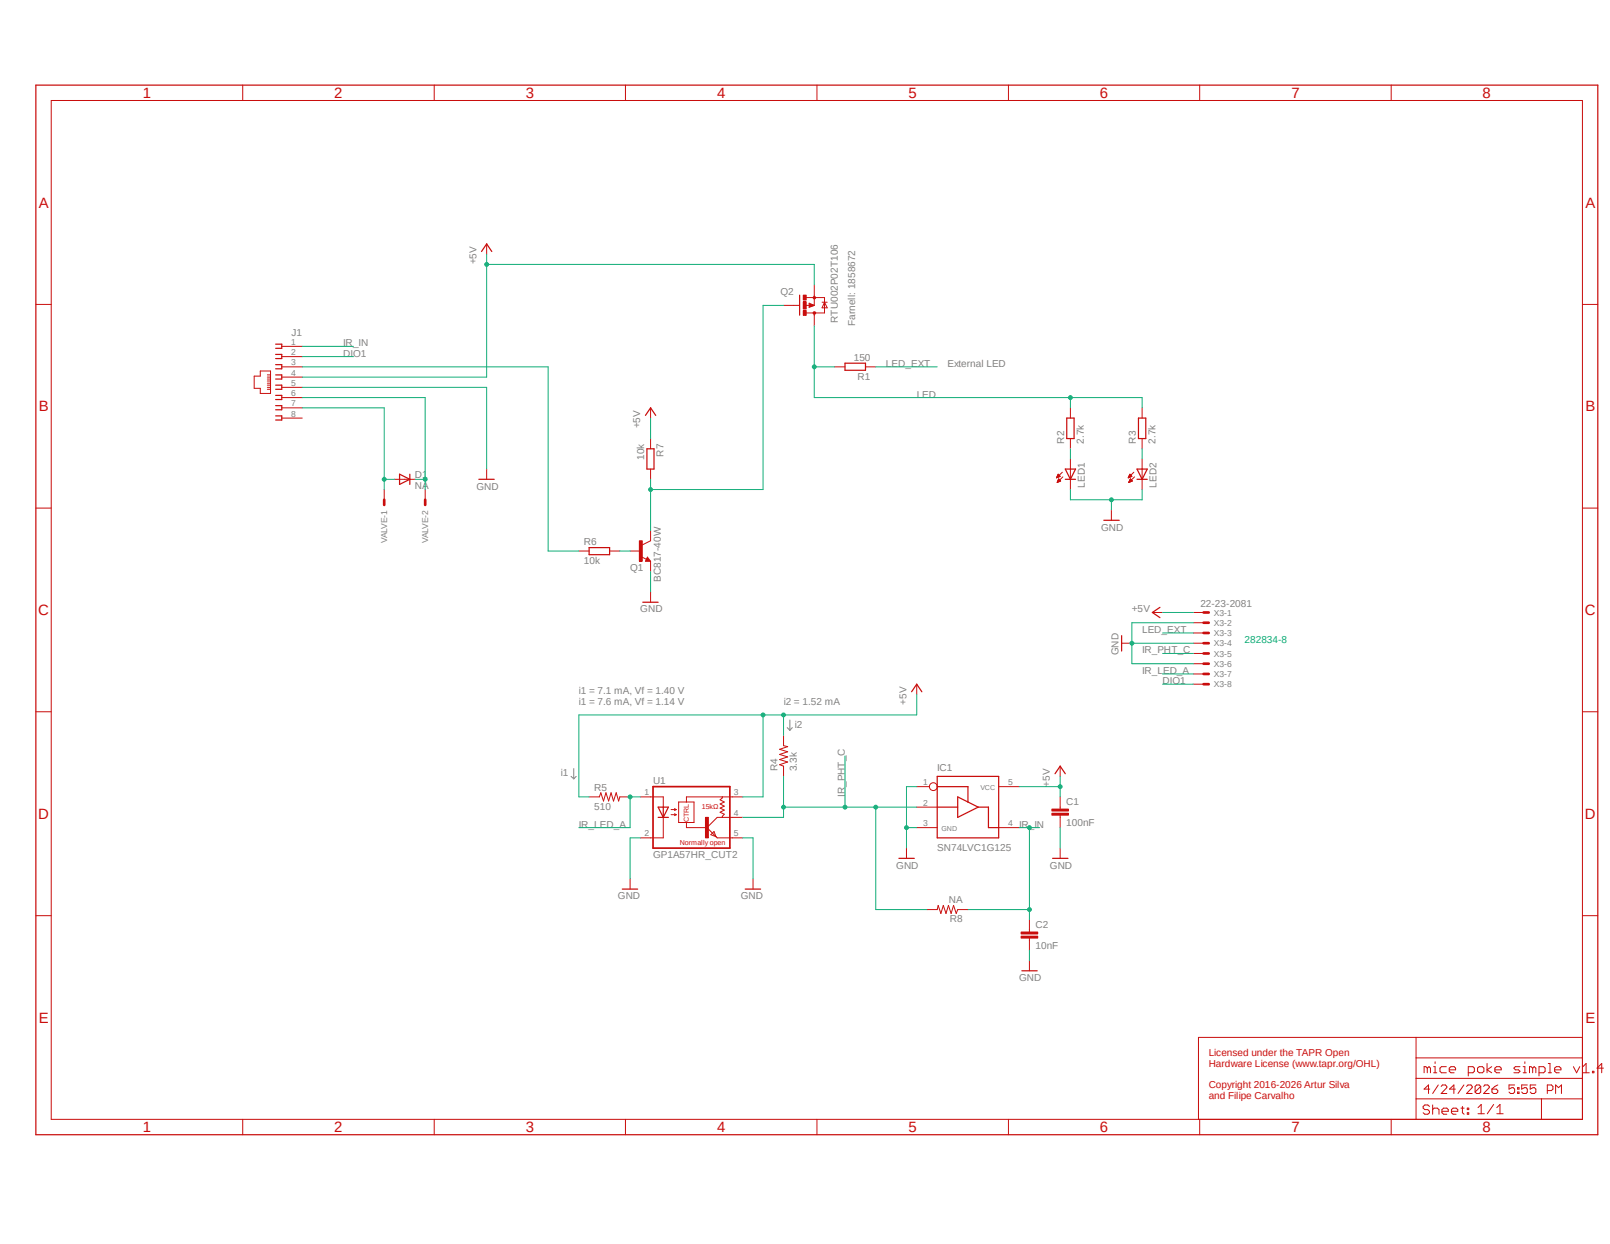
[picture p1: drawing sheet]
<svg xmlns="http://www.w3.org/2000/svg" width="279mm" height="216mm" viewBox="0 0 279 216" stroke-linecap="round" stroke-linejoin="round" font-family="sans-serif">
<path d="M5.9 14.6l273.5 182.8M279.4 14.6l-273.5 182.8" fill="none" stroke="#fff" stroke-width=".17"/>
<path d="M99.1 134.7l.5 .5M99.6 133.4v1.8M100 134.7l-.4 .5M136.6 126.3l.5 .4M137.1 125v1.7M137.5 126.3l-.4 .4" fill="none" stroke="#808080" stroke-width=".17"/>
<g fill="none" stroke="#c90d0c" stroke-width=".17">
<path d="M8.9 17.4h265.7v176.9h-265.7zM42.1 14.8v2.6M75.4 14.8v2.6M108.5 14.8v2.6M141.8 14.8v2.6M175 14.8v2.6M208.2 14.8v2.6M241.4 14.8v2.6M6.2 52.8h2.7M274.6 52.8h2.7M6.2 88.2h2.7M274.6 88.2h2.7"/>
<path d="M6.2 123.5h2.7M112.9 138.3h2.2v1.8M125.3 138.3v.2l-.3 .3 .7 .4-.7 .3 .7 .4-.7 .4 .7 .3-.7 .4 .7 .3-.4 .4v.2M127.1 138.3h-8v.9M274.6 123.5h2.7M6.2 158.9h2.7M115.1 141.9v3.5h-2.2M116.5 140.5h.8M116.5 141.4h.8M117.1 140.3l.2 .2M117.1 141.2l.2 .2M117.3 140.5l-.2 .2"/>
<path d="M117.3 141.4l-.2 .2M119.1 142.7v.9h3.6M122.7 143.6l1.8 1.8h2.6M123.9 144.3l.3 .9-.8-.3zM127.1 141.9h-2.6l-1.8 1.7M274.6 158.9h2.7M42.1 194.3v2.6M75.4 194.3v2.6M108.5 194.3v2.6M141.8 194.3v2.6M175 194.3v2.6M208.2 194.3v2.6"/>
<path d="M241.4 194.3v2.6M245.7 190.7h28.9M245.7 180v14.3M245.7 187.2h28.9M245.7 183.6h28.9M247.7 185.4l-.3-.3h-.3v1.1M247.7 185.4v.8M247.7 185.4l.3-.3 .2 .3v.8M248.1 192l-.3-.2h-.5l-.3 .2v.3l.3 .3h.5l.3 .3v.2l-.3 .3h-.5l-.3-.3M248.1 189h-1l.8-.7v1.5M248.6 191.8v1.6M248.6 192.6l.3-.3h.5l.3 .3v.8"/>
<path d="M248.8 185.1h.2v1.1M248.8 186.2h.5M249 184.3v.3M249.6 188.3l-1 1.5M250.1 188.6l.2-.3h.5l.3 .3v.2l-1 1h1M250.2 192.9h1.1v-.3l-.2-.3h-.6l-.3 .3v.5l.3 .3h.6M251 185.1h-.9l-.2 .3v.5l.2 .3h.9M251.5 185.7h1.1v-.3l-.3-.3h-.5l-.3 .3v.5l.3 .3h.5M251.9 192.9h1.1v-.3l-.3-.3h-.5l-.3 .3v.5l.3 .3h.5M252.6 189h-1.1l.8-.7v1.5M253.5 192.3h.6M253.8 192v1.1l.3 .3"/>
<path d="M254 188.3l-1 1.5M254.5 188.6l.3-.3h.5l.2 .3v.2l-1 1h1M254.6 192.3h.3v.3h-.3zM254.6 193.1h.3v.3h-.3zM254.8 186.2h.8l.3-.3v-.5l-.3-.3h-.8v1.6M256.4 185.4l.3-.3h.6l.2 .3v.5l-.2 .3h-.6l-.3-.3zM256.5 192.2l.5-.5v1.6M256.5 193.3h1.1M257 188.6v.9l-.3 .3h-.5l-.2-.3M257 188.6l-.3-.3h-.5l-.2 .3v.9M257 188.6l-1 .9M257.5 188.6l.2-.3h.5l.2 .3v.2l-.9 1h.9"/>
<path d="M258.1 184.6v1.6M258.9 185.1l-.8 .6 .8 .5M258.9 189h.8l.2 .3v.2l-.2 .3h-.5l-.3-.3zM259.2 191.7l-1.1 1.6M259.4 185.7h1.1v-.3l-.2-.3h-.6l-.3 .3v.5l.3 .3h.6M259.8 193.3h1.1M259.8 192.2l.5-.5v1.6M259.9 188.3l-1 .7M262.8 188.3h-.9v.7l.5-.2h.2l.2 .2v.5l-.2 .3h-.5l-.2-.3M263.4 188.8h.2v.2h-.2zM263.4 189.5h.2v.3h-.2zM263.8 185.1h-.8l-.3 .3 .3 .3h.5l.3 .2-.3 .3h-.8"/>
<path d="M264.3 185.1h.3v1.1M264.3 186.2h.6M264.6 184.3v.3M265 188.3h-.9v.7l.7-.2 .2 .2v.5l-.2 .3h-.5l-.2-.3M266 185.4l-.3-.3h-.3v1.1M266 185.4v.8M266 185.4l.2-.3 .3 .3v.8M266.5 188.3h-.9v.7l.7-.2 .2 .2v.5l-.2 .3h-.5l-.2-.3M267.1 186.2h.8l.2-.3v-.5l-.2-.3h-.8v1.6M267.5 190.7v3.6M268.5 189.3h.7l.3-.3v-.4l-.3-.3h-.7v1.5M268.7 186.2h.5"/>
<path d="M268.7 184.6h.3v1.6M269.8 185.7h1.1v-.3l-.3-.3h-.5l-.3 .3v.5l.3 .3h.5M270 189.8v-1.5l.5 .5 .5-.5v1.5M273 185.1l.6 1.1 .6-1.1M274.6 180h-66.6v14.3M274.7 186.2h1.1M274.7 185.1l.6-.5v1.6M276.4 185.9h.2v.3h-.2zM278.3 185.4h-1.1l.8-.8v1.6"/>
</g>
<path d="M6.2 14.8h271.1v182.1h-271.1zM114.2 140.1h1.8l-.9 1.8zM114.2 141.9h1.8M115.1 140.1v1.8" fill="none" stroke="#c90d0c" stroke-width=".21"/>
<path d="M113.3 136.5h13.4v10.7h-13.4z" fill="none" stroke="#c90d0c" stroke-width=".3"/>
<path d="M122.4 141.9h.5v3.5h-.5z" fill-rule="evenodd" fill="#c90d0c"/>
<g fill="none" stroke="#c90d0c" stroke-width=".17">
<path d="M84.5 42.3v1.8M137.8 53h.8M139.9 51.6h3.2v2.7h-3.2M139.9 53h.6M140.4 52.6l.9 .4-.9 .3zM141.3 51.2v1.8M141.3 54.3v.5M142.7 52.5h.9M143.1 52.5l.5 .9h-.9zM44.1 65.3h1.1v-.9h1.7v3.9h-1.7v-.9h-1.1zM46.4 65.1h.5M46.4 65.4h.5"/>
<path d="M46.4 65.8h.5M46.4 66.1h.5M46.4 66.5h.5M46.4 66.8h.5M46.4 67.2h.5M46.4 67.6h.5M48.9 65.4h3.6M48.9 67.2h3.6M48.9 60.1h3.6M48.9 61.9h3.6M48.9 63.7h3.6M48.9 69h3.6"/>
<path d="M48.9 70.8h3.6M48.9 72.6h3.6M144.9 63.7h1.7M150.2 63.7h1.8M185.8 70.8v1.8M185.8 76.1v1.8M185.8 79.7v5.3M198.2 70.8v1.8M198.2 76.1v1.8M198.2 79.7v5.3M66.7 85v1.7M73.8 85v1.7"/>
<path d="M84.5 81.4v1.8M183.4 82.9h.1M183.4 82.8h.2M183.4 82.8h.3M183.4 82.8h.4M183.5 82.7h.4M183.5 82.6h.4M183.5 83.7h.1M183.5 83.6h.3M183.5 83.5h.4M183.6 82.5h.3M183.6 82.5h.2"/>
<path d="M183.6 83.5h.4M183.6 82.4h.1M183.6 83.4h.4M183.6 82.3l.4 .4-.7 .2zM183.6 83.3h.3M183.7 83.2h.1M183.7 83.1l.4 .4-.6 .2zM184.4 82l-1.1 .9M184.4 82.8l-.9 .9M192.9 88.5v1.8M195.8 82.9h.1M195.8 82.8h.2"/>
<path d="M195.9 82.8h.2M195.9 82.8h.4M195.9 82.7h.5M195.9 82.6h.5M195.9 83.7h.1M195.9 83.7h.2M196 82.6h.3M196 82.5h.3M196 83.6h.2M196 83.5h.3M196 82.5h.2M196 83.5h.5"/>
<path d="M196 83.4h.5M196 82.4h.2M196 82.4h.1M196 83.4h.4M196.1 83.3h.3M196.1 83.3h.2M196.1 82.3l.3 .4-.6 .2zM196.1 83.2h.2M196.1 83.2h.1M196.2 83.1l.3 .4-.6 .2zM196.8 82l-1 .9M196.9 82.8l-1 .9"/>
<path d="M159.1 118.7v1.8M102.2 138.3h1.8l.3-.7 .4 1.4 .5-1.4 .4 1.4 .4-1.4 .5 1.4 .4-1.4 .5 1.4 .2-.7h1.7M111.1 138.3h1.8M117.8 139.2h2.6v3.5h-2.6zM127.1 138.3h1.8M136 127.6v1.8l.7 .2-1.4 .4 1.4 .5-1.4 .4 1.4 .5-1.4 .4 1.4 .4-1.4 .5 .7 .3v1.7M159.1 136.5h2.2M173.3 136.5h3.6M184 133v1.7M184 138.3v2.1M109.3 152.5v1.8M111.1 145.4h1.8"/>
<path d="M122.4 141.9h.5v3.5h-.5zM127.1 145.4h1.8M127.1 141.9h1.8M130.7 152.5v1.8M157.3 147.2v1.8M159.1 140.1h3.5M159.1 143.6h3.5M173.3 143.6h3.6M182.5 141.1h2.9v.4h-2.9zM182.5 140.4h2.9v.4h-2.9zM184 141.5v2.1M184 147.2v1.8"/>
<circle cx="162" cy="136.5" r=".68"/>
</g>
<g fill="none" stroke="#c90d0c" stroke-width=".21">
<path d="M47.8 59.7h1.1v.8h-1.1M83.6 43.6l.9-1.3 .8 1.3M138.8 51.2v3.5M47.8 61.5h1.1v.7h-1.1M47.8 63.3h1.1v.7h-1.1M47.8 65.1h1.1v.7h-1.1M47.8 66.8h1.1v.8h-1.1M47.8 68.6h1.1v.7h-1.1M47.8 70.4h1.1v.7h-1.1M47.8 72.2h1.1v.7h-1.1M146.6 63h3.6v1.3h-3.6zM185.1 72.6h1.3v3.5h-1.3z"/>
<path d="M197.6 72.6h1.2v3.5h-1.2zM83.1 83.2h2.7M184.9 81.4h1.7l-.8 1.8zM184.9 83.2h1.7M191.6 90.3h2.6M197.3 83.2h1.8M197.3 81.4h1.8l-.9 1.8zM158.2 120.1l.9-1.4 .9 1.4M162.6 136.5h5.4v2.7M162.6 134.7h10.7v10.7h-10.7zM166.2 138.3l3.6 1.8-3.6 1.8zM183.1 134.3l.9-1.3 .9 1.3"/>
<path d="M108 154.3h2.7M129.3 154.3h2.7M156 149h2.7M162.6 140.1h3.6M169.8 140.1h1.7v3.5h1.8M182.7 149h2.6"/>
</g>
<path d="M182.5 141.3h2.9M182.5 140.6h2.9" fill="none" stroke="#c90d0c" stroke-width=".34"/>
<path d="M66.7 86.7v.9M73.8 86.7v.9" fill="none" stroke="#c90d0c" stroke-width=".47"/>
<path d="M140.5 52.8l.6 .2-.6 .2v-.2h.2" fill="none" stroke="#c90d0c" stroke-width=".25"/>
<path d="M141.2 51.5h.3v.3h-.3z" fill-rule="evenodd" fill="#c90d0c"/>
<path d="M141.2 51.5h.3v.3h-.3z" fill="none" stroke="#c90d0c" stroke-width=".17"/>
<path d="M141.2 54.1h.3v.4h-.3z" fill-rule="evenodd" fill="#c90d0c"/>
<path d="M141.2 54.1h.3v.4h-.3z" fill="none" stroke="#c90d0c" stroke-width=".17"/>
<path d="M139.4 51.2h.5v.9h-.5z" fill-rule="evenodd" fill="#c90d0c"/>
<path d="M139.4 51.2h.5v.9h-.5z" fill="none" stroke="#c90d0c" stroke-width=".17"/>
<path d="M139.4 53.9h.5v.8h-.5z" fill-rule="evenodd" fill="#c90d0c"/>
<path d="M139.4 53.9h.5v.8h-.5z" fill="none" stroke="#c90d0c" stroke-width=".17"/>
<path d="M139.4 52.4h.5v1.2h-.5z" fill-rule="evenodd" fill="#c90d0c"/>
<path d="M136 53h1.8M139.4 52.4h.5v1.2h-.5zM141.3 49.4v1.8M141.3 54.8v1.8M111.3 96.6l.9 .5M112.4 96.7l.5 .7h-.9zM112.9 93.9l-1.4 .7" fill="none" stroke="#c90d0c" stroke-width=".17"/>
<path d="M112.4 97.1v.1h-.2l.2-.3 .3 .4h-.5" fill="none" stroke="#c90d0c" stroke-width=".21"/>
<path d="M111 93.9h.5v3.5h-.5z" fill-rule="evenodd" fill="#c90d0c"/>
<g fill="none" stroke="#c90d0c" stroke-width=".17">
<path d="M112.9 70.8v1.8M112.9 76.1v1.8M68.5 83.2h3.5M100.5 95.6h1.7M105.8 95.6h1.8M109.3 95.6h1.8M111 93.9h.5v3.5h-.5zM112.9 81.4v1.8M112.9 92.1v1.8M112.9 97.4v1.8M112.9 102.7v1.8M194.6 111.6h1.8"/>
<path d="M200 106.3h1.8M207.1 106.3h1.8M207.1 108.1h1.8M207.1 109.9h1.8M207.1 111.6h1.8M207.1 113.4h1.8M207.1 115.2h1.8M207.1 117h1.8M207.1 118.7h1.8M160.9 157.9h1.7l.2-.8 .5 1.4 .4-1.4 .5 1.4 .4-1.4 .5 1.4 .4-1.4 .4 1.4 .3-.6h1.8M178.6 159.6v2.2M177.2 162.5h2.9v.3h-2.9z"/>
<path d="M177.2 161.8h2.9v.3h-2.9zM178.6 162.8v2.1M178.6 166.7v1.8"/>
</g>
<path d="M112 72.1l.9-1.3 .9 1.3M112.3 77.9h1.2v3.5h-1.2zM69.3 82.3l1.8 .9-1.8 .9zM71.1 82.3v1.8M102.2 95h3.6v1.3h-3.6zM111.5 104.5h2.7M194.6 110.3v2.7M201.3 105.4l-1.3 .9 1.3 .9M177.3 168.5h2.7" fill="none" stroke="#c90d0c" stroke-width=".21"/>
<path d="M208.9 106.3h.9M208.9 108.1h.9M208.9 109.9h.9M208.9 111.6h.9M208.9 113.4h.9M208.9 115.2h.9M208.9 117h.9M208.9 118.7h.9" fill="none" stroke="#c90d0c" stroke-width=".47"/>
<path d="M177.2 162.6h2.9M177.2 161.9h2.9" fill="none" stroke="#c90d0c" stroke-width=".34"/>
<path d="M159.1 136.5h-1.8v10.7M111.1 145.4h-1.8v7.1M128.9 145.4h1.8v7.1M157.3 143.6h1.8" fill="none" stroke="#0dab76" stroke-width=".17"/>
<circle cx="157.3" cy="143.6" r=".33" fill="#0dab76"/>
<g fill="none" stroke="#0dab76" stroke-width=".17">
<path d="M52.5 67.2h32v14.2M185.8 85v1.7h12.4v-1.7M192.9 86.7v1.8M184 143.6v3.6"/>
<circle cx="157.3" cy="143.6" r=".33"/>
</g>
<circle cx="192.9" cy="86.7" r=".33" fill="#0dab76"/>
<g fill="none" stroke="#0dab76" stroke-width=".17">
<path d="M112.9 99.2v3.5M207.1 108.1h-10.7v3.5h10.7M178.6 164.9v1.8"/>
<circle cx="192.9" cy="86.7" r=".33"/>
</g>
<circle cx="196.4" cy="111.6" r=".33" fill="#0dab76"/>
<g fill="none" stroke="#0dab76" stroke-width=".17">
<path d="M196.4 111.6v3.6h10.7M176.9 143.6h3.5M178.6 143.6v14.3h-10.6"/>
<circle cx="196.4" cy="111.6" r=".33"/>
</g>
<circle cx="178.7" cy="143.6" r=".33" fill="#0dab76"/>
<g fill="none" stroke="#0dab76" stroke-width=".17">
<path d="M178.6 157.9v1.7"/>
<circle cx="178.7" cy="143.6" r=".33"/>
</g>
<circle cx="178.7" cy="157.9" r=".33" fill="#0dab76"/>
<g fill="none" stroke="#0dab76" stroke-width=".17">
<path d="M52.5 60.1h8.8M132.4 124.1v14.2h-3.5M159.1 124.1h-58.6v14.2h1.7"/>
<circle cx="178.7" cy="157.9" r=".33"/>
</g>
<circle cx="132.4" cy="124.1" r=".33" fill="#0dab76"/>
<g fill="none" stroke="#0dab76" stroke-width=".17">
<path d="M136 124.1v3.5"/>
<circle cx="132.4" cy="124.1" r=".33"/>
</g>
<circle cx="136" cy="124.1" r=".33" fill="#0dab76"/>
<g fill="none" stroke="#0dab76" stroke-width=".17">
<path d="M84.5 44.1v21.3h-32M84.5 45.9h56.8v3.5M159.1 120.5v3.6"/>
<circle cx="136" cy="124.1" r=".33"/>
</g>
<circle cx="84.5" cy="45.9" r=".33" fill="#0dab76"/>
<g fill="none" stroke="#0dab76" stroke-width=".17">
<path d="M176.9 136.5h7.1v1.8"/>
<circle cx="84.5" cy="45.9" r=".33"/>
</g>
<circle cx="184" cy="136.5" r=".33" fill="#0dab76"/>
<g fill="none" stroke="#0dab76" stroke-width=".17">
<path d="M112.9 72.6v3.5M144.9 63.7h-3.6v5.3M185.8 77.9v1.8M198.2 77.9v1.8M201.8 106.3h5.3M184 134.7v1.8"/>
<circle cx="184" cy="136.5" r=".33"/>
</g>
<circle cx="141.3" cy="63.7" r=".33" fill="#0dab76"/>
<g fill="none" stroke="#0dab76" stroke-width=".17">
<path d="M141.3 69h56.9v1.8M185.8 69v1.8"/>
<circle cx="141.3" cy="63.7" r=".33"/>
</g>
<circle cx="185.8" cy="69" r=".33" fill="#0dab76"/>
<g fill="none" stroke="#0dab76" stroke-width=".17">
<path d="M141.3 56.6v7.1M52.5 70.8h14.2v14.2M66.7 83.2h1.8"/>
<circle cx="185.8" cy="69" r=".33"/>
</g>
<circle cx="66.7" cy="83.2" r=".33" fill="#0dab76"/>
<g fill="none" stroke="#0dab76" stroke-width=".17">
<path d="M52.5 69h21.3v16M72 83.2h1.8"/>
<circle cx="66.7" cy="83.2" r=".33"/>
</g>
<circle cx="73.8" cy="83.2" r=".33" fill="#0dab76"/>
<g fill="none" stroke="#0dab76" stroke-width=".17">
<path d="M52.5 61.9h8.8M52.5 63.7h42.6v31.9h5.4M112.9 83.2v8.9M201.8 118.7h5.3"/>
<circle cx="73.8" cy="83.2" r=".33"/>
</g>
<circle cx="112.9" cy="85" r=".33" fill="#0dab76"/>
<g fill="none" stroke="#0dab76" stroke-width=".17">
<path d="M136 53h-3.6v32h-19.5M152 63.7h10.6M107.6 95.6h1.7M201.8 109.9h5.3M201.8 117h5.3M111.1 138.3h-1.8v5.3h-8.8"/>
<circle cx="112.9" cy="85" r=".33"/>
</g>
<circle cx="109.4" cy="138.3" r=".33" fill="#0dab76"/>
<g fill="none" stroke="#0dab76" stroke-width=".17">
<path d="M201.8 113.4h5.3M136 134.7v7.2h-7.1M152 140.1h7.1"/>
<circle cx="109.4" cy="138.3" r=".33"/>
</g>
<circle cx="136" cy="140.1" r=".33" fill="#0dab76"/>
<g fill="none" stroke="#0dab76" stroke-width=".17">
<path d="M136 140.1h16v17.8h8.9"/>
<circle cx="136" cy="140.1" r=".33"/>
</g>
<circle cx="152" cy="140.1" r=".33" fill="#0dab76"/>
<g fill="none" stroke="#0dab76" stroke-width=".17">
<path d="M146.6 131.2v8.9"/>
<circle cx="152" cy="140.1" r=".33"/>
</g>
<circle cx="146.6" cy="140.1" r=".33" fill="#0dab76"/>
<circle cx="146.6" cy="140.1" r=".33" fill="none" stroke="#0dab76" stroke-width=".17"/>
<g font-size="2.6" fill="#c90d0c">
<text x="24.8" y="17">1</text>
<text x="58" y="17">2</text>
<text x="91.2" y="17">3</text>
<text x="124.5" y="17">4</text>
<text x="157.6" y="17">5</text>
<text x="190.9" y="17">6</text>
<text x="224.1" y="17">7</text>
<text x="257.3" y="17">8</text>
<text x="6.7" y="36">A</text>
<text x="275.1" y="36">A</text>
<text x="6.7" y="71.4">B</text>
<text x="275.1" y="71.4">B</text>
<text x="6.6" y="106.8">C</text>
<text x="275" y="106.8">C</text>
<text x="6.6" y="142.1">D</text>
<text x="275" y="142.1">D</text>
<text x="6.7" y="177.5">E</text>
<text x="275.1" y="177.5">E</text>
<text x="24.8" y="196.5">1</text>
<text x="58" y="196.5">2</text>
<text x="91.2" y="196.5">3</text>
<text x="124.5" y="196.5">4</text>
<text x="157.6" y="196.5">5</text>
<text x="190.9" y="196.5">6</text>
<text x="224.1" y="196.5">7</text>
<text x="257.3" y="196.5">8</text>
</g>
<g font-size="1.7" fill="#808080">
<text x="82.7" y="45.9" transform="rotate(-90 82.7 45.9)">+5V</text>
<text x="135.4" y="51.2">Q2</text>
<text x="50.6" y="58.3">J1</text>
<text x="145.4" y="56" transform="rotate(-90 145.4 56)">RTU002P02T106</text>
<text x="148.4" y="56.6" transform="rotate(-90 148.4 56.6)">Farnell: 1858672</text>
<text x="59.6" y="60.1">IR_IN</text>
<text x="59.6" y="61.9">DIO1</text>
<text x="148.2" y="62.6">150</text>
<text x="148.8" y="66">R1</text>
<text x="153.8" y="63.7">LED_EXT</text>
<text x="164.4" y="63.7">External LED</text>
<text x="159.1" y="69">LED</text>
<text x="111.1" y="74.3" transform="rotate(-90 111.1 74.3)">+5V</text>
<text x="184.7" y="77" transform="rotate(-90 184.7 77)">R2</text>
<text x="188.1" y="77" transform="rotate(-90 188.1 77)">2.7k</text>
<text x="197.1" y="77" transform="rotate(-90 197.1 77)">R3</text>
<text x="200.5" y="77" transform="rotate(-90 200.5 77)">2.7k</text>
<text x="72" y="82.9">D1</text>
<text x="111.8" y="79.8" transform="rotate(-90 111.8 79.8)">10k</text>
<text x="115.1" y="79.2" transform="rotate(-90 115.1 79.2)">R7</text>
<text x="72" y="84.8">NA</text>
<text x="82.7" y="85">GND</text>
<text x="188.3" y="84.6" transform="rotate(-90 188.3 84.6)">LED1</text>
<text x="200.7" y="84.6" transform="rotate(-90 200.7 84.6)">LED2</text>
<text x="101.3" y="94.6">R6</text>
<text x="191.1" y="92.1">GND</text>
<text x="101.3" y="98">10k</text>
<text x="109.3" y="99.2">Q1</text>
<text x="114.7" y="101" transform="rotate(-90 114.7 101)">BC817-40W</text>
<text x="111.1" y="106.3">GND</text>
<text x="196.4" y="106.3">+5V</text>
<text x="208.3" y="105.3">22-23-2081</text>
<text x="194.1" y="113.7" transform="rotate(-90 194.1 113.7)">GND</text>
<text x="198.2" y="109.9">LED_EXT</text>
<text x="198.2" y="113.4">IR_PHT_C</text>
<text x="198.2" y="117">IR_LED_A</text>
<text x="201.8" y="118.7">DIO1</text>
<text x="100.5" y="120.4">i1 = 7.1 mA, Vf = 1.40 V</text>
<text x="100.5" y="122.3">i1 = 7.6 mA, Vf = 1.14 V</text>
<text x="136" y="122.3">i2 = 1.52 mA</text>
<text x="157.3" y="122.3" transform="rotate(-90 157.3 122.3)">+5V</text>
<text x="138" y="126.3">i2</text>
<text x="97.3" y="134.7">i1</text>
<text x="103.1" y="137.2">R5</text>
<text x="113.3" y="136.1">U1</text>
<text x="135" y="133.9" transform="rotate(-90 135 133.9)">R4</text>
<text x="138.3" y="133.9" transform="rotate(-90 138.3 133.9)">3.3k</text>
<text x="162.6" y="133.9">IC1</text>
<text x="182.2" y="136.5" transform="rotate(-90 182.2 136.5)">+5V</text>
<text x="100.5" y="143.6">IR_LED_A</text>
<text x="103.1" y="140.6">510</text>
<text x="146.6" y="138.3" transform="rotate(-90 146.6 138.3)">IR_PHT_C</text>
<text x="176.9" y="143.6">IR_IN</text>
<text x="185" y="143.3">100nF</text>
<text x="185" y="139.8">C1</text>
<text x="113.3" y="149">GP1A57HR_CUT2</text>
<text x="162.6" y="147.6">SN74LVC1G125</text>
<text x="155.5" y="150.7">GND</text>
<text x="182.2" y="150.7">GND</text>
<text x="107.2" y="156.1">GND</text>
<text x="128.6" y="156.1">GND</text>
<text x="164.7" y="156.8">NA</text>
<text x="164.8" y="160.1">R8</text>
<text x="179.7" y="161.1">C2</text>
<text x="179.7" y="164.7">10nF</text>
<text x="176.9" y="170.3">GND</text>
</g>
<text font-size="1.7" fill="#0dab76" x="216" y="111.6">282834-8</text>
<g font-size="1.7" fill="#c90d0c">
<text x="209.8" y="183.3">Licensed under the TAPR Open</text>
<text x="209.8" y="185.1">Hardware License (www.tapr.org/OHL)</text>
<text x="209.8" y="188.8">Copyright 2016-2026 Artur Silva</text>
<text x="209.8" y="190.7">and Filipe Carvalho</text>
</g>
<g font-size="1.5" fill="#808080">
<text x="50.5" y="59.9">1</text>
<text x="50.5" y="61.6">2</text>
<text x="50.5" y="63.4">3</text>
<text x="50.5" y="65.2">4</text>
<text x="50.5" y="67">5</text>
<text x="50.5" y="68.7">6</text>
<text x="50.5" y="70.5">7</text>
<text x="50.5" y="72.3">8</text>
<text x="67.2" y="94.3" transform="rotate(-90 67.2 94.3)">VALVE-1</text>
<text x="74.3" y="94.3" transform="rotate(-90 74.3 94.3)">VALVE-2</text>
<text x="210.7" y="106.9">X3-1</text>
<text x="210.7" y="108.6">X3-2</text>
<text x="210.7" y="110.4">X3-3</text>
<text x="210.7" y="112.2">X3-4</text>
<text x="210.7" y="114">X3-5</text>
<text x="210.7" y="115.7">X3-6</text>
<text x="210.7" y="117.5">X3-7</text>
<text x="210.7" y="119.3">X3-8</text>
<text x="160.2" y="136.3">1</text>
<text x="175" y="136.3">5</text>
<text x="111.8" y="138.1">1</text>
<text x="127.3" y="138.1">3</text>
<text x="127.3" y="141.6">4</text>
<text x="160.2" y="139.8">2</text>
<text x="160.2" y="143.4">3</text>
<text x="175" y="143.4">4</text>
<text x="111.8" y="145.2">2</text>
<text x="127.3" y="145.2">5</text>
</g>
<g font-size="1.2" fill="#808080">
<text x="170.1" y="137">VCC</text>
<text x="163.4" y="144.1">GND</text>
</g>
<g font-size="1.2" fill="#c90d0c">
<text x="119.5" y="142.7" transform="rotate(-90 119.5 142.7)">CTRL</text>
<text x="121.8" y="140.4">15kΩ</text>
<text x="118" y="146.7">Normally open</text>
</g>
</svg>
